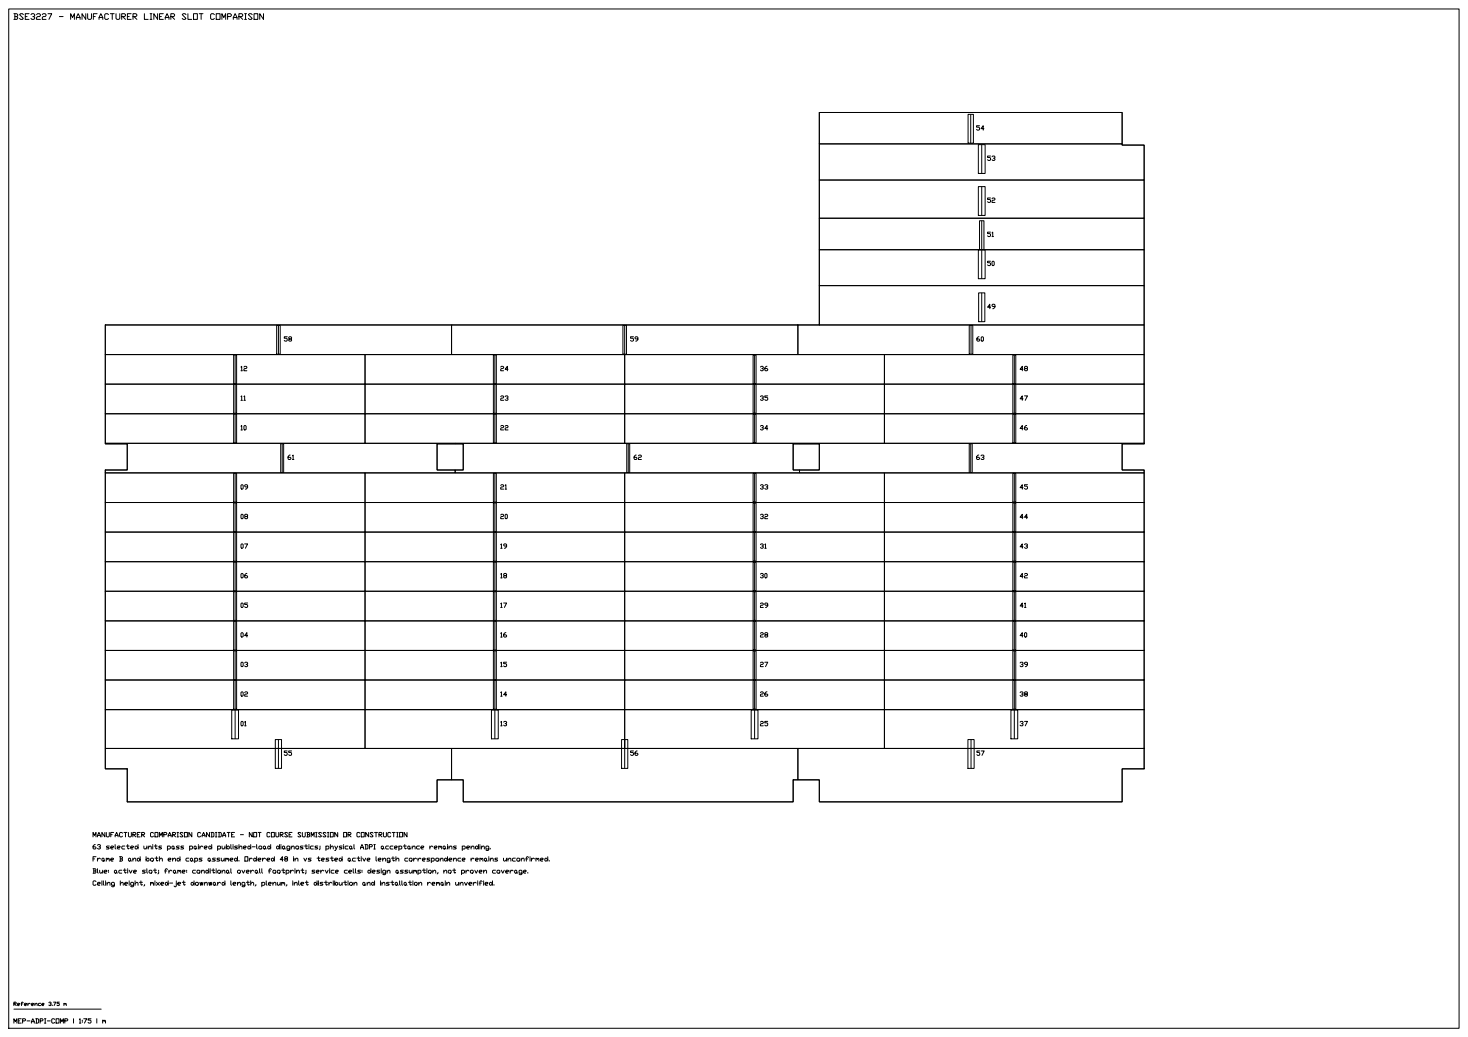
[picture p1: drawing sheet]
<svg xmlns="http://www.w3.org/2000/svg" width="841mm" height="594mm" viewBox="0 0 841 594" stroke-linecap="round" stroke-linejoin="round" font-family="sans-serif">
<!-- layer: BOUNDARY -->
<path d="M60 186h409v-122h174v19h12v171h-12v15h12v171h-12v19h-174v-12h-15v12h-189v-12h-15v12h-177v-19h-13v-171h13v-15h-13zM250 254h15v15h-15zM454 254h15v15h-15z" fill="none" stroke="#000" stroke-width=".57"/>
<!-- layer: SERVICE -->
<g fill="none" stroke="#000" stroke-width=".57">
<path d="M469 64h174v18h-174zM469 82h174v1h12v20h-186zM469 103h186v22h-186zM469 125h186v18h-186zM469 143h186v21h-186zM469 164h186v22h-186zM60 186h199v17h-199zM259 186h198v17h-198zM457 186h198v17h-198zM60 203h149v17h-149zM209 203h149v17h-149zM358 203h149v17h-149z"/>
<path d="M507 203h148v17h-148zM60 237h149v17h-149zM60 220h149v17h-149zM209 237h149v17h-149zM209 220h149v17h-149zM358 237h149v17h-149zM358 220h149v17h-149zM507 237h148v17h-148zM507 220h148v17h-148zM60 254h201h-11v15h11v2h-201v-2h13v-15zM261 254h197h-4v15h4v2h-197v-2h4v-15zM458 254h197h-12v15h12v2h-197v-2h11v-15z"/>
<path d="M60 271h149v17h-149zM209 271h149v17h-149zM358 271h149v17h-149zM507 271h148v17h-148zM60 288h149v17h-149zM209 288h149v17h-149zM358 288h149v17h-149zM507 288h148v17h-148zM60 305h149v17h-149zM209 305h149v17h-149zM358 305h149v17h-149zM507 305h148v17h-148z"/>
<path d="M60 339h149v17h-149zM60 322h149v17h-149zM209 339h149v17h-149zM209 322h149v17h-149zM358 339h149v17h-149zM358 322h149v17h-149zM507 339h148v17h-148zM507 322h148v17h-148zM60 356h149v17h-149zM209 356h149v17h-149zM358 356h149v17h-149zM507 356h148v17h-148z"/>
<path d="M60 373h149v17h-149zM209 373h149v17h-149zM358 373h149v17h-149zM507 373h148v17h-148zM60 390h149v17h-149zM209 390h149v17h-149zM358 390h149v17h-149zM507 390h148v17h-148zM60 407h149v22h-149zM209 407h149v22h-149zM358 407h149v22h-149zM507 407h148v22h-148z"/>
<path d="M60 429h199v18h-9v12h-177v-19h-13zM259 429h198v18h-3v12h-189v-12h-6zM457 429h198v11h-12v19h-174v-12h-12z"/>
</g>
<!-- layer: FRAME_B -->
<g fill="none" stroke="#000" stroke-width=".57">
<path d="M555 66h3v16h-3zM560 83h4v16h-4zM560 107h4v16h-4zM561 126h3v17h-3zM560 143h4v17h-4zM561 168h3v16h-3zM158 186h3v17h-3zM357 186h2v17h-2zM555 186h2v17h-2zM134 203h2v17h-2zM283 203h1v17h-1zM431 203h2v17h-2z"/>
<path d="M580 203h2v17h-2zM134 237h2v17h-2zM134 220h2v17h-2zM283 237h1v17h-1zM283 220h1v17h-1zM431 237h2v17h-2zM431 220h2v17h-2zM580 237h2v17h-2zM580 220h2v17h-2zM161 254h2v17h-2zM359 254h2v17h-2zM555 254h2v17h-2z"/>
<path d="M134 271h2v17h-2zM283 271h1v17h-1zM431 271h2v17h-2zM580 271h2v17h-2zM134 288h2v17h-2zM283 288h1v17h-1zM431 288h2v17h-2zM580 288h2v17h-2zM134 305h2v17h-2zM283 305h1v17h-1zM431 305h2v17h-2zM580 305h2v17h-2z"/>
<path d="M134 339h2v16h-2zM134 322h2v17h-2zM283 339h1v16h-1zM283 322h1v17h-1zM431 339h2v16h-2zM431 322h2v17h-2zM580 339h2v16h-2zM580 322h2v17h-2zM134 356h2v16h-2zM283 356h1v16h-1zM431 356h2v16h-2zM580 356h2v16h-2z"/>
<path d="M134 373h2v16h-2zM283 373h1v16h-1zM431 373h2v16h-2zM580 373h2v16h-2zM134 390h2v16h-2zM283 390h1v16h-1zM431 390h2v16h-2zM580 390h2v16h-2zM133 407h4v16h-4zM282 407h3v16h-3zM430 407h4v16h-4zM579 407h4v16h-4z"/>
<path d="M158 424h3v16h-3zM356 424h4v16h-4zM555 424h3v16h-3z"/>
</g>
<!-- layer: ACTIVE_SLOT -->
<g fill="none" stroke="#000" stroke-width=".57">
<path d="M556 66v16M562 83v16M562 107v16M562 127v16M562 143v17M562 168v16M160 187v16M358 187v16M556 187v16M135 203v17M284 203v17M432 203v17"/>
<path d="M581 203v17M135 220v17M135 237v17M284 220v17M284 237v17M432 220v17M432 237v17M581 220v17M581 237v17M162 254v17M360 254v17M556 254v17"/>
<path d="M135 271v17M284 271v17M432 271v17M581 271v17M135 288v16M284 288v16M432 288v16M581 288v16M135 305v16M284 305v16M432 305v16M581 305v16"/>
<path d="M135 322v16M135 339v16M284 322v16M284 339v16M432 322v16M432 339v16M581 322v16M581 339v16M135 356v16M284 356v16M432 356v16M581 356v16"/>
<path d="M135 373v16M284 373v16M432 373v16M581 373v16M135 390v16M284 390v16M432 390v16M581 390v16M135 407v16M284 407v16M432 407v16M581 407v16"/>
<path d="M160 424v16M358 424v16M556 424v16"/>
</g>
<!-- layer: LABEL -->
<g fill="none" stroke="#000" stroke-width=".57">
<path d="M53 498h2v1M54 499h1v1h-2M54 498v2M55 484l-2 1v1h1h1v-1h-2M56 484h2l-1 1M56 498v2M57 485l1 1h-1h-1M57 499l1 1 1-1M59 499v1M60 499h1h-1v1h1M62 499h.1M62 499v1"/>
<path d="M63 485h-2l2 1h-2M63 486h2v-1h-2v1h2M66 499l1 1h-1zM66 484v2M67 500h.1M67 486h1l1-1h-1h-1v1h1M70 499h-2v1h2M71 499h1M71 485h-1v1h1M71 498v2h1M72 485h2M73 484v2h1"/>
<path d="M73 498h.1M73 499v1M74 499l1 1 1-1M75 486h1l1-1h-1h-1v1h1M77 499h1h-1v1h1M77 485h1l1 1h-1zM79 484v2M82 485l1 1h1M83 499h-1l1 1h-1M84 498l1 2M84 485v1M85 486l1-1 1 1"/>
<path d="M85 485v1M85 499h2v1h-1zM88 484h.1M88 485v1M88 499h2M88 485h2M89 498v2h1M89 484v2h1M91 499l-1 2M91 499h.1M93 485h-2l2 1h-2M94 499h2"/>
<path d="M96 485h2l-1 1h-1M96 498h-1v2M96 485v2M97 499v1M98 485h1l1 1h-1zM98 499h-1M99 499h1l1 1h-1zM100 486h.1M101 500h.1M102 499h1M102 499v1M103 485h-2l2 1h-2"/>
<path d="M103 499h1v1M104 499h2h-2v1h2M105 485h-1l1 1h-1M107 499h.1M107 499v1M109 485h1v1h-1M109 485v2M112 485v1h-1zM112 499h-2l1 1h1M112 486h1M113 499h1l1 1h-2zM114 484h.1"/>
<path d="M114 485v1M115 485v1M115 499h2v1M115 499v1M116 485h-1v1M117 486h1l1-1h-1h-1v1h1M118 499h1h1l-2 1zM120 485l1 1h-1zM120 498v2M120 498h.1M120 499v1M121 484v2"/>
<path d="M121 499h2M122 498v2h1M124 498h.1M124 499v1M125 485h1v1h-1M125 499h1v1h-1zM125 485v2M127 485l1 1h1M127 499h1l1 1M127 499v1M129 485v1M130 486l1-1v1z"/>
<path d="M130 499h1v1h-1zM130 484v2M131 500h.1M132 484l1 2M132 498l1 2M134 484h.1M134 485v1M136 485h-2l2 1h-2M136 499h1l1 1h-2zM137 486l1-1 1 1M137 484v2M139 499v1l1-1"/>
<path d="M139 486h2v-1h-2v1h2M141 499h1h1h-1h-1v1h1M142 485h1l1 1h-2zM144 484v2M144 499v1M144 485h2M145 499h-1M146 499h1v1zM147 484v2M147 500h1M148 485h2v1h-1zM149 498v2"/>
<path d="M150 498v2M151 485h1v1h-1zM152 486h1M153 485h1l1 1h-1zM154 499h1M155 484v2M155 498h-1v2M156 499h2v1h-1zM158 485h1l1 1h-1zM159 499h2l-1 1h-1zM160 484v2M161 484h.1"/>
<path d="M161 485v1M161 499h2M162 485h1v1h-1zM162 498v2h1M163 486h.1M164 499h2l-1 1h-1M164 499v2M166 486h-2l1-1h1v2h-2M166 499v1M167 486l1-1 1 1M167 485v1M168 499h-1h-1"/>
<path d="M169 498h.1M169 499v1M169 485h2v1h-1zM170 499h1l1 1M170 499v1M172 499h2M173 498v2h1M174 485h-2l2 1h-2M174 485h2M175 484v2h1M175 499v2M175 499h.1"/>
<path d="M177 484h.1M177 485v1M180 485h-2v1h2M180 499h-1l1 1h-1M181 499h1h1h-1h-1v1h1M182 485h-2l2 1h-2M183 486v1M183 485h.1M184 499v1M185 499h-1M186 499l1 1 1-1M187 485h1v1h-1"/>
<path d="M187 485v2M189 498h.1M189 499v1M189 486l1-1 1 1M189 484v2M191 499h-1v1h1M192 485l1 1M192 499h1h1h-1h-1v1h1M193 485l-1 2M196 485h-1h-1l2 1h-2M197 484h.1M197 485v1"/>
<path d="M199 499h-2l1 1h1M199 485h-1v1h1M200 499h1h1h-1h-1v1h1M200 485h1l1 1h-1zM202 486h.1M202 498l1 2M203 484v2M204 498v2M207 486v-2l1 2M207 499h-2h1v1h-1M207 486h1M207 499h.1"/>
<path d="M207 499v1M209 484h2v2h-2M210 484v2M211 499h1l-1 1zM212 485h1v-1h-1v2M212 498v2M213 499h2h-2v1h2M214 484h1M214 486h1M215 484v2M218 499h-2l2 1h-2M218 485h1l1 1h-1z"/>
<path d="M218 498h.1M218 499v1M220 486h.1M222 499h1v1M222 499v1M223 485h-2v1h2M225 485h-2l1 1h1M226 486h1l1-1h-1h-1v1h1M227 499h1v1h-1zM228 500h1M229 485h1v1h-1M229 485v2"/>
<path d="M231 499h-2l2 1h-2M231 485h2M232 484v2h1M234 485l1 1h-1zM234 499h-2l2 1h-2M234 499l1 1 1-1M235 486h.1M236 486l1-1 1 1M236 485v1M236 499v1M237 499h1M237 499v1"/>
<path d="M238 499h1v1M239 499h1h1v1h-2M239 499v2M240 485h-1v1h1M241 486h1l1-1h-1h-1v1h1M242 499h2M243 498v2h1M245 498h.1M245 499v1M245 499h2v1h-1zM246 485v1M248 485h-1l-1 1"/>
<path d="M248 499h1l1 1M248 499v1M249 486h1v-1h-1v1h1M251 500l-1 1M251 485h1v1M251 485v1M252 485h1v1M254 485h1v1h-1zM254 499h2v1M254 499v1M255 486h1M256 484h.1"/>
<path d="M256 485v1M257 499h1v1h-1zM257 486l1-1 1 1M257 485v1M259 499h2M260 498v2h1M261 485h-1l1 1h-1M264 499h1h1v1h-2M264 499v2M265 485h2l-1 1h-1M265 485v2M267 499v1"/>
<path d="M267 486h2v-1h-2v1h2M269 499h-1h-1M270 486l1-1 1 1M270 499h1v1h-2zM270 485v1M272 499l1 1 1-1M272 485h1l1 1h-1zM274 484v2M275 499h1h-1v1h1M275 484h.1M275 485v1M276 486l1-1v1"/>
<path d="M276 485v1M277 499h1l1 1M277 499v1M280 486h-2l1-1h1v2h-2M281 486h.1M284 499h-2l1 1h1M285 499h1v1h-1zM287 499l1 1 1-1M290 499h1h-1v1h1M292 499v1M294 499h-1h-1M295 499h1v1h-1z"/>
<path d="M296 500h1M300 499h1h1h-1h-1v1h1M302 500h.1M55 505h-2v2h1h1M56 506h1h1l-1-1-1 1v1h1M58 505h.1M58 505v2M59 505l1 2M60 505h.1M60 505v2M61 506l2-1v2M61 505v2"/>
<path d="M66 507h-2v-2l2 1v2h-1h-1M69 506l1-1 1 2M69 505v2M71 506h2v-1l-2 1v1h2M74 505h.1M74 505v2M77 507h-2v-2l2 1v2h-1h-1M77 506l2-1v2M77 505v2M80 505h2M81 505v2h1M83 507l-1 1"/>
<path d="M86 506l1-1v1M86 505v2M87 506l1-1v1v1M89 505h.1M89 505v2M90 505l1 2M91 505l-1 2M92 506h1h1l-1-1-1 1v1h1M95 506l1-1v1l-1 1zM96 505v2M97 506h2M101 505v3h-1"/>
<path d="M101 505h.1M102 506h1h1l-1-1-1 1v1h1M104 505h2M105 505v2h1M109 506l1-1 1 1-1 1zM111 505v2M112 506l1-1 1 2h-2zM115 505v2v-2l1 2v-2M117 506l1-1 1 2M117 505v2M120 505v2v-2l1 2v-2M122 506l1-1v2z"/>
<path d="M123 507h1M125 505v2M126 506v-1l-1 1M128 505l1 1-1 1h-1zM129 505v2M132 505l1 2M134 506h1v-1l-1 1v1h1M136 506l1-1 1 2M136 505v2M140 507h-1v-2l1 1v2h-1M141 505h2M142 505v2h1"/>
<path d="M144 506l1-1v2M144 505v2M147 507l-1 1M150 506v-1l2 1-1 1h-1M150 505v3M153 505v2M154 506h1v-1l-1 1v1h1M156 506l2-1v2M156 505v2M159 505v2l2-1M161 505v2M161 506l1-1v1"/>
<path d="M162 506l1-1v1v1M164 507v1M168 505h.1M168 505v2M169 506l1-1v2M169 505v2M171 505l1 2M172 506h2v-1l-2 1v1h2M175 505h2M176 505v2h1M180 506l1-1 1 1-2 1zM182 505v2"/>
<path d="M182 505h.1M185 505h-1l-1 1h1l1 1h-2M186 505h2M187 505v2h1M188 505v2M190 506l-1-1-1 1M191 505h.1M191 505v2M192 506l1-1v1v1zM192 505v2M194 505l1 2 1-1M196 505v2"/>
<path d="M197 505h2M198 505v2h1M199 505h.1M199 505v2M200 506l2-1v2h-1zM203 506l1-1v2M203 505v2M208 506l1-1v2h-1zM209 507h1M210 506l2-1v2M210 505v2M213 506l1-1 1 1-2 1z"/>
<path d="M215 505v2M218 505h.1M218 505v2M219 506l1-1 1 2M219 505v2M221 500h-2l1-1h1v2h-2M223 505l-2 1 2 1h-2M224 505h2M225 505v2h1M226 506l1-1 1 2h-1zM228 507h.1M229 505v2"/>
<path d="M230 505l1 2M231 506l1-1 1 2h-1zM233 507h.1M234 505h2M235 505v2h1M237 505h.1M237 505v2M237 506l2-1v2h-1zM240 506l1-1 1 2M240 505v2M245 505v2M247 506l-1-1-1 1"/>
<path d="M248 506h1v-1l-1 1v1h1M250 506v-1l1 1M250 505v2M251 506v-1l1 1v1M253 506v-1l1 1-1 1zM254 507h.1M255 505h.1M255 505v2M256 506l1-1 1 2M256 505v2M261 505v2l2-1M263 505v2"/>
<path d="M264 506l1-1v2M264 505v2M266 505l1 2 1-2M269 506h1v-1l-1 1v1h1M271 505v2M273 506l-1-1-1 1M274 505h.1M274 505v2M275 506h1M276 505h-1v2M277 505h.1M277 505v2"/>
<path d="M278 506h1h1l-1-1-1 1v1h1M280 506l1-1 1 1-1 1zM282 505v2M283 507h.1M299 500h-2l1-1h1v2h-2"/>
</g>
<!-- layer: BSA_DOC_FRAME -->
<path d="M5 5h831v584h-831z" fill="none" stroke="#000" stroke-width=".57"/>
<!-- layer: BSA_DOC_REFERENCE -->
<path d="M8 578h50" fill="none" stroke="#000" stroke-width=".57"/>
<g font-size="6.6">
<text x="7" y="12">BSE3227 - MANUFACTURER LINEAR SLOT COMPARISON</text>
<text x="52" y="495">Frame B and both end caps assumed. Ordered 48 in vs tested active length correspondence remains unconfirmed.</text>
</g>
<g font-size="6.2">
<text x="564" y="137">51</text>
<text x="137" y="214">12</text>
<text x="286" y="214">24</text>
<text x="434" y="214">36</text>
<text x="583" y="214">48</text>
<text x="286" y="231">23</text>
<text x="434" y="231">35</text>
<text x="583" y="231">47</text>
<text x="137" y="248">10</text>
<text x="286" y="248">22</text>
<text x="434" y="248">34</text>
<text x="583" y="248">46</text>
<text x="164" y="265">61</text>
<text x="362" y="265">62</text>
<text x="558" y="265">63</text>
<text x="52" y="481">MANUFACTURER COMPARISON CANDIDATE - NOT COURSE SUBMISSION OR CONSTRUCTION</text>
</g>
<g font-size="5.7">
<text x="558" y="76">54</text>
<text x="564" y="93">53</text>
<text x="564" y="117">52</text>
<text x="564" y="153">50</text>
<text x="564" y="178">49</text>
<text x="162" y="196">58</text>
<text x="360" y="196">59</text>
<text x="558" y="196">60</text>
<text x="141" y="231" transform="rotate(-90 141 231)">11</text>
<text x="137" y="282">09</text>
<text x="286" y="282">21</text>
<text x="434" y="282">33</text>
<text x="583" y="282">45</text>
<text x="137" y="298">08</text>
<text x="286" y="298">20</text>
<text x="434" y="298">32</text>
<text x="583" y="298">44</text>
<text x="137" y="315">07</text>
<text x="286" y="315">19</text>
<text x="434" y="315">31</text>
<text x="583" y="315">43</text>
<text x="137" y="332">06</text>
<text x="286" y="332">18</text>
<text x="434" y="332">30</text>
<text x="583" y="332">42</text>
<text x="137" y="349">05</text>
<text x="286" y="349">17</text>
<text x="434" y="349">29</text>
<text x="583" y="349">41</text>
<text x="137" y="366">04</text>
<text x="286" y="366">16</text>
<text x="434" y="366">28</text>
<text x="583" y="366">40</text>
<text x="137" y="383">03</text>
<text x="286" y="383">15</text>
<text x="434" y="383">27</text>
<text x="583" y="383">39</text>
<text x="137" y="400">02</text>
<text x="286" y="400">14</text>
<text x="434" y="400">26</text>
<text x="583" y="400">38</text>
<text x="137" y="417">01</text>
<text x="286" y="417">13</text>
<text x="434" y="417">25</text>
<text x="583" y="417">37</text>
<text x="162" y="434">55</text>
<text x="360" y="434">56</text>
<text x="558" y="434">57</text>
<text x="7" y="587">MEP-ADPI-COMP | 1:75 | m</text>
</g>
<text font-size="4.9" x="7" y="577">Reference 3.75 m</text>
</svg>
